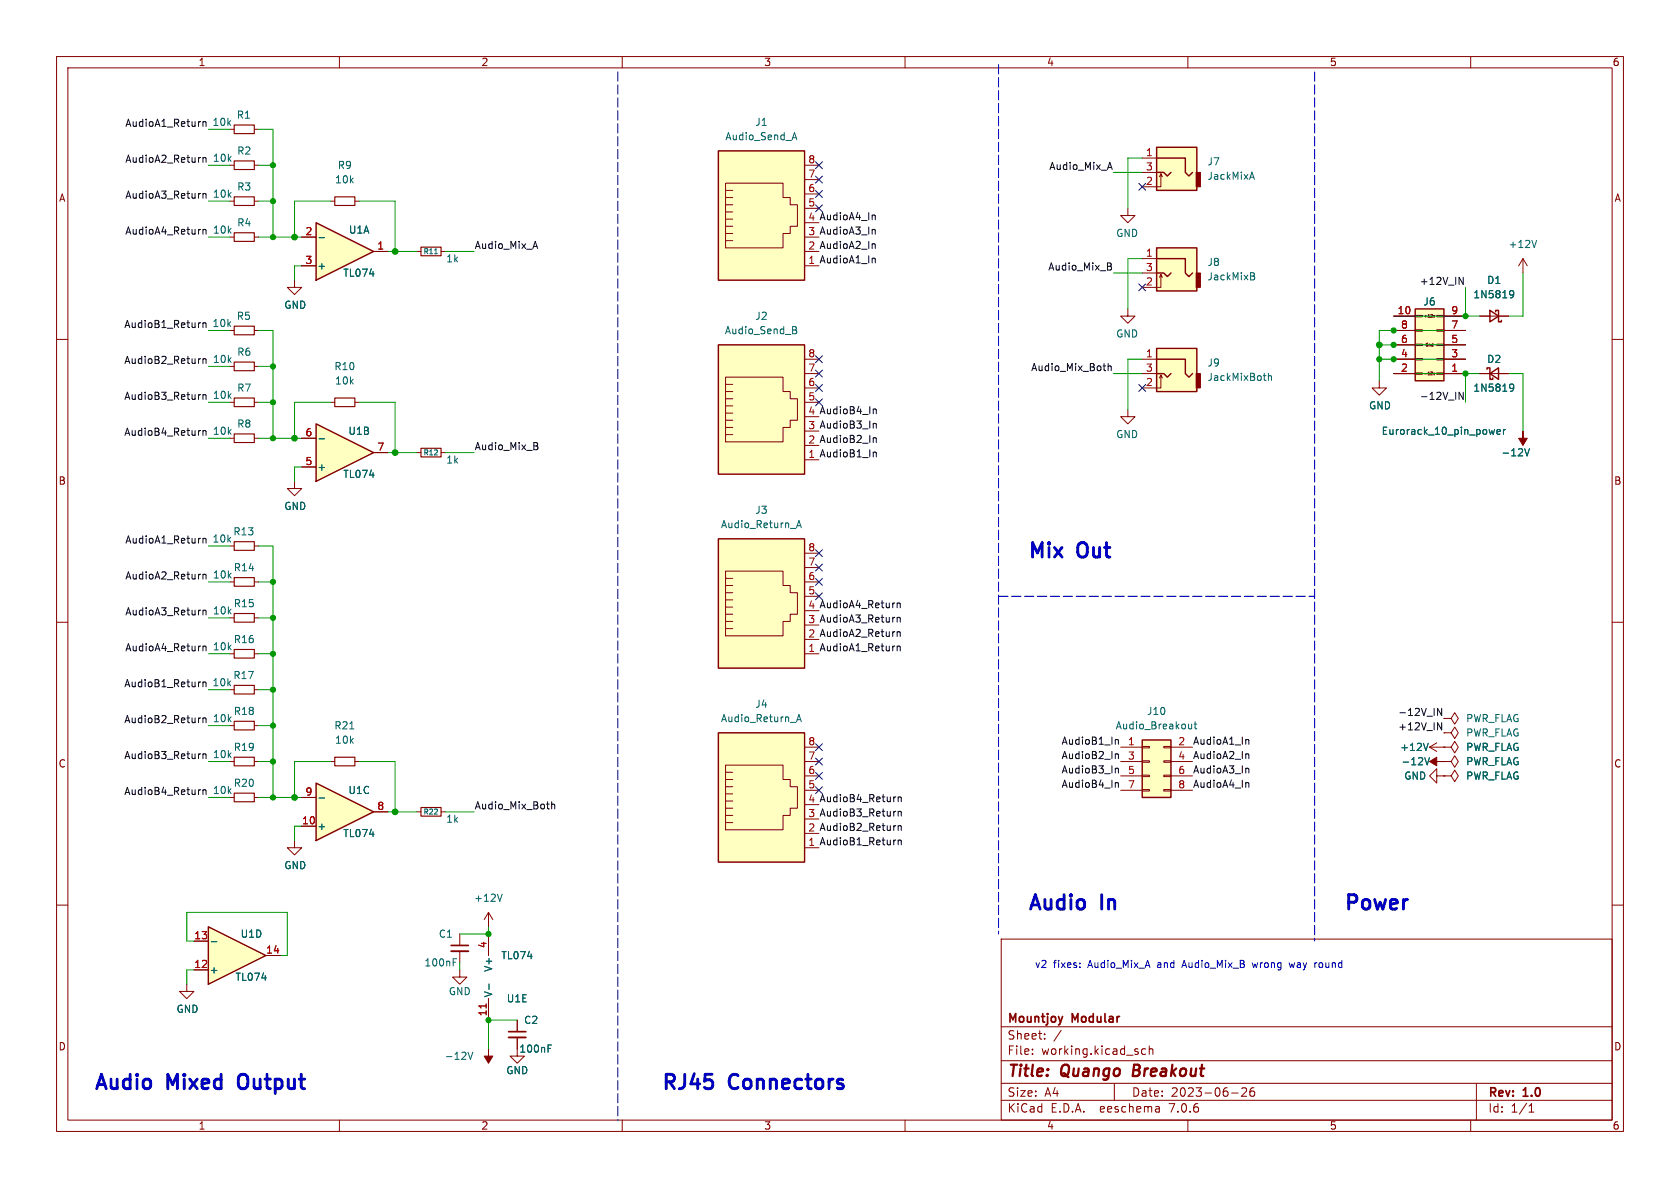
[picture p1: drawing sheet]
<svg xmlns="http://www.w3.org/2000/svg" width="297mm" height="210mm" viewBox="0 0 297 210" stroke-linecap="round" stroke-linejoin="round" font-family="sans-serif">
<g fill="none" stroke="#840000" stroke-width=".18">
<path d="M10 10h277v190h-277zM12 12h273v186h-273zM60 10v2M110 10v2M160 10v2M210 10v2M260 10v2M40.6 22.9h.8M45 22.9h.7M128.3 38.7h1.2M128.3 37.5h1.2M128.3 36.2h1.2"/>
<path d="M128.3 32.4h10.1v2.5h1.3v1.3h1.3v3.8h-1.3v1.3h-1.3v2.5h-10.1zM128.3 34.9h1.2M128.3 33.7h1.2M142.2 36.8h2.6M142.2 34.3h2.6M142.2 31.8h2.6M142.2 29.2h2.6M10 60h2M73.7 44.5h.7M78 44.5h.7M128.3 42.5h1.2M128.3 41.3h1.2"/>
<path d="M128.3 40h1.2M142.2 47h2.6M142.2 41.9h2.6M285 60h2M10 110h2M285 110h2M58.4 134.6h.8M62.7 134.6h.8M10 160h2M285 160h2M177 166h108v32h-108zM60 198v2"/>
<path d="M110 198v2M160 198v2M177 194.5h108M177 191.5h108M177 187.5h108M177 181.5h108M182.5 186.3v.1M182.5 185.5v.1M184.7 183.6v.1M184.7 182.8v.1M187.6 182.1l-1.3 2M197 191.5v3"/>
<path d="M202.5 185.5l-.4-.1-.3 .3v.4l.2 .2h.5M203.2 185.5l.2-.1 .3 .1 .1 .9M203.2 184.9v1.5M204.9 195.7l.1 .9M205 196.5l-.2 .1M205 196h-.2M210 198v2M217.7 193.2h1.2M219.5 192.4l.6-.1 .2 .1 .1 .3-.9 1.1h.9M221.7 192.3a.59 .59 0 0 0-.7 .6v.6l.1 .2 .4 .1 .2-.1 .1-.5-.1-.3h-.5l-.2 .3M260 198v2M261 191.5v6.5"/>
<path d="M270.3 196.6h.9M270.3 195.5l.4-.4v1.5"/>
</g>
<path d="M200.5 188.2l-.2 2h.7" fill="none" stroke="#840000" stroke-width=".4"/>
<path d="M41.4 22.1h3.6v1.5h-3.6zM74.4 43.7h3.6v1.5h-3.6zM59.2 133.9h3.5v1.5h-3.5z" fill="none" stroke="#840000" stroke-width=".2"/>
<path d="M140.2 24.3h.6M140.5 23.4l.4 1.3M76.8 44.9h.5M61.8 128.8h.8" fill="none" stroke="#006464" stroke-width=".18"/>
<path d="M127 26.7h15.2v22.8h-15.2z" fill="#ffffc2" stroke="#ffffc2" stroke-width=".18"/>
<path d="M127 26.7h15.2v22.8h-15.2z" fill="none" stroke="#840000" stroke-width=".25"/>
<path d="M55.9 39.4l10.1 5.1-10.1 5z" fill="#ffffc2"/>
<path d="M55.9 39.4l10.1 5.1-10.1 5zM201.9 130.8h5.1v10.2h-5.1z" fill="none" stroke="#840000" stroke-width=".25"/>
<g fill="none" stroke="#840000" stroke-width=".18">
<path d="M40.6 29.2h.8M45 29.2h.7M53.3 41.9h2.6M53.3 47h2.6M66 44.5h2.6M198.1 132.1h3.8M198.1 134.6h3.8M198.1 137.2h3.8M198.1 139.7h3.8M201.9 139.6h1.3v.2h-1.3zM201.9 137h1.3v.3h-1.3zM201.9 134.5h1.3v.2h-1.3z"/>
<path d="M201.9 132h1.3v.2h-1.3zM205.7 139.6h1.3v.2h-1.3zM205.7 137h1.3v.3h-1.3zM205.7 134.5h1.3v.2h-1.3zM205.7 132h1.3v.2h-1.3zM207 132.1h3.8M207 134.6h3.8M207 137.2h3.8M207 139.7h3.8M254 137.2v-1.3l-1.3 1.3 1.3 1.2v-1.2h1.3"/>
</g>
<path d="M56.4 42h1M210.7 128v.8M210.7 128.7l-.4 .1M211.1 128h.5M211.3 127.6v1.1l.3 .1" fill="none" stroke="#006464" stroke-width=".18"/>
<path d="M201.9 130.8h5.1v10.2h-5.1z" fill="#ffffc2" stroke="#ffffc2" stroke-width=".18"/>
<path d="M41.4 28.4h3.6v1.6h-3.6z" fill="none" stroke="#840000" stroke-width=".2"/>
<path d="M36.8 163.8l10.2 5.1-10.2 5.1z" fill="#ffffc2"/>
<path d="M36.8 163.8l10.2 5.1-10.2 5.1z" fill="none" stroke="#840000" stroke-width=".25"/>
<g fill="none" stroke="#840000" stroke-width=".18">
<path d="M40.6 35.6h.8M45 35.6h.7M58.4 35.6h.8M62.7 35.6h.8M199.4 36.8v1.3h-1.3l1.3 1.3 1.3-1.3h-1.3M40.6 58.4h.8M45 58.4h.7M52.1 49.5v1.3h1.2l-1.2 1.3-1.3-1.3h1.3M40.6 71.1h.8M40.6 77.5h.8M40.6 64.8h.8M45 71.1h.7"/>
<path d="M45 77.5h.7M45 64.8h.7M58.4 71.1h.8M62.7 71.1h.8M199.4 72.4v1.3h-1.3l1.3 1.2 1.3-1.2h-1.3M52.1 148.6v1.3h1.2l-1.2 1.2-1.3-1.2h1.3M34.3 171.5h2.5M34.3 166.4h2.5M47 168.9h2.5"/>
</g>
<path d="M251.9 133.9l.4 1.3 .4-1.3M37.4 166.5h.9" fill="none" stroke="#006464" stroke-width=".18"/>
<path d="M41.4 34.8h3.6v1.5h-3.6zM59.2 34.8h3.5v1.5h-3.5zM41.4 57.7h3.6v1.5h-3.6zM41.4 76.7h3.6v1.5h-3.6zM41.4 64h3.6v1.5h-3.6zM41.4 70.4h3.6v1.5h-3.6zM59.2 70.4h3.5v1.5h-3.5z" fill="none" stroke="#840000" stroke-width=".2"/>
<path d="M252.7 134.6l1.3-.7v.7h1.3h-1.3v.8z" fill="#840000" stroke="#840000" stroke-width=".18"/>
<path d="M55.9 74.9l10.1 5.1-10.1 5.1z" fill="#ffffc2"/>
<g fill="none" stroke="#840000" stroke-width=".25">
<path d="M204.5 26h7.1v7.7h-7.1zM204.5 30.5h1.2l.7 .6 .6-.6M204.5 27.9h5v2.6l.7 .6 .6-.6M204.5 43.8h7.1v7.6h-7.1zM204.5 48.3h1.2l.7 .6 .6-.6M204.5 45.7h5v2.6l.7 .6 .6-.6M55.9 74.9l10.1 5.1-10.1 5.1zM204.5 61.6h7.1v7.6h-7.1zM204.5 66h1.2l.7 .7 .6-.7M204.5 63.5h5v2.5l.7 .7 .6-.7M262.9 65.3v-.3h.5v2.1h.5v-.3M263.4 66l1.5-1v2.1z"/>
<path d="M127 129.5h15.2v22.9h-15.2z"/>
</g>
<g fill="none" stroke="#840000" stroke-width=".18">
<path d="M201.9 27.9h2.6M201.9 30.5h2.6M205.2 30.7l-.2 .5M205.5 31.2l-.3-.5v2.3h-3.3M199.4 54.6v1.3h-1.3l1.3 1.3 1.3-1.3h-1.3M201.9 45.7h2.6M201.9 48.3h2.6M205.2 48.5l-.2 .5M205.5 49l-.3-.5v2.3h-3.3M53.3 77.5h2.6M201.9 63.5h2.6M201.9 66h2.6"/>
<path d="M205.2 66.3l-.2 .5M205.5 66.8l-.3-.5v2.3h-3.3M261.6 66h5.1M52.1 85.1v1.3h1.2l-1.2 1.2-1.3-1.2h1.3M53.3 82.6h2.6M66 80h2.6M128.3 139.1h1.2M128.3 135.3h10.1v2.5h1.3v1.3h1.3v3.8h-1.3v1.2h-1.3v2.6h-10.1zM128.3 137.8h1.2M128.3 136.5h1.2M142.2 139.7h2.6M142.2 137.2h2.6"/>
<path d="M142.2 134.6h2.6M142.2 132.1h2.6M40.6 141h.8M45 141h.7M73.7 143.5h.7M78 143.5h.7M128.3 145.4h1.2M128.3 144.1h1.2M128.3 142.9h1.2M128.3 141.6h1.2M128.3 140.3h1.2M142.2 149.9h2.6"/>
<path d="M142.2 144.8h2.6M33 174v1.3h1.3l-1.3 1.2-1.3-1.2h1.3M86.4 161.3l-.8 1.3M86.4 161.3v2.5M86.4 161.3l.7 1.3"/>
</g>
<g fill="none" stroke="#006464" stroke-width=".18">
<path d="M221 31.3h.6M221.3 30.4l.5 1.3M221.1 48.2l.6 .1 .1 .3-.3 .2M221.1 48.8h.4M221.5 48.8l.3 .3v.3l-.7 .1M56.4 77.6h1M224.2 66v1.3M224.2 66.5l.2-.1 .3 .1 .1 .8M267 68l.4-.1 .1 .1a.84 .84 0 0 1-.3 1.2h-.2M267.6 68.4l-.2 .3-.4-.1M269.5 79.3l.5 1.3 .4-1.3M140.8 127.6l.4-1.3 .5 1.3"/>
<path d="M140.9 127.2h.6M88.8 158.1l-.4 1.2"/>
</g>
<g fill="#ffffc2" stroke="#ffffc2" stroke-width=".18">
<path d="M204.5 26h7.1v7.7h-7.1z"/>
<path d="M204.5 61.6h7.1v7.6h-7.1z"/>
<path d="M127 129.5h15.2v22.9h-15.2z"/>
<path d="M204.5 43.8h7.1v7.6h-7.1z"/>
</g>
<g fill="#840000" stroke="#840000" stroke-width=".18">
<path d="M211.5 30.5h.7v2.5h-.7z"/>
<path d="M211.5 66h.7v2.6h-.7z"/>
<path d="M211.5 48.3h.7v2.5h-.7z"/>
<path d="M269.2 76.2v1.3h.8l-.8 1.2-.7-1.2h.7z"/>
</g>
<path d="M41.4 140.2h3.6v1.5h-3.6zM74.4 142.7h3.6v1.6h-3.6z" fill="none" stroke="#840000" stroke-width=".2"/>
<path d="M55.9 138.4l10.1 5.1-10.1 5.1z" fill="#ffffc2"/>
<path d="M250.2 54.6h5.1v12.7h-5.1zM263.4 54.9l1.5 1-1.5 1zM264.4 55.1v-.2h.5v2h.5v-.3M127 61h15.2v22.8h-15.2zM127 95.3h15.2v22.8h-15.2zM55.9 138.4l10.1 5.1-10.1 5.1z" fill="none" stroke="#840000" stroke-width=".25"/>
<g fill="none" stroke="#840000" stroke-width=".18">
<path d="M40.6 41.9h.8M45 41.9h.7M53.3 41.9h2.6M53.3 47h2.6M66 44.5h2.6M246.4 55.9h3.8M246.4 58.4h3.8M250.2 55.8h1.3v.2h-1.3zM250.2 58.3h1.3v.2h-1.3zM252.6 55.7v.4M253 55.6h.2M253.4 55.8l.1 .3 .1-.3"/>
<path d="M254 55.8h1.3v.2h-1.3zM254 58.3h1.3v.2h-1.3zM255.3 55.9h3.8M255.3 58.4h3.8M261.6 55.9h5.1M269.2 45.7l-.7 1.3M269.2 45.7v2.6M269.2 45.7l.8 1.3M53.3 77.5h2.6M128.3 76.8h1.2M128.3 75.6h1.2M128.3 74.3h1.2"/>
<path d="M128.3 73h1.2M128.3 71.8h1.2M128.3 70.5h1.2M128.3 66.7h10.1v2.5h1.3v1.3h1.3v3.8h-1.3v1.3h-1.3v2.5h-10.1zM128.3 69.2h1.2M128.3 67.9h1.2M142.2 66h2.6M142.2 63.5h2.6M142.2 76.2h2.6M142.2 71.1h2.6M142.2 68.6h2.6M243.8 67.3v1.3h1.3l-1.3 1.3-1.2-1.3h1.2"/>
<path d="M246.4 66h3.8M246.4 63.5h3.8M246.4 61h3.8M250.2 60.8h1.3v.3h-1.3zM250.2 63.4h1.3v.2h-1.3zM250.2 65.9h1.3v.3h-1.3zM252.6 65.8v.5M253 65.8h.1l.1 .1-.3 .4h.3M253.4 65.9l.1 .4 .1-.4M254 60.8h1.3v.3h-1.3zM254 63.4h1.3v.2h-1.3zM254 65.9h1.3v.3h-1.3z"/>
<path d="M255.3 66h3.8M255.3 63.5h3.8M255.3 61h3.8M261.6 66h1.8M264.9 66h1.8M40.6 96.5h.8M45 96.5h.7M53.3 82.6h2.6M66 80h2.6M73.7 80h.7M78 80h.7M142.2 97.8h2.6"/>
<path d="M142.2 81.3h2.6M40.6 102.9h.8M40.6 115.6h.8M40.6 109.2h.8M45 102.9h.7M45 115.6h.7M45 109.2h.7M128.3 111.1h1.2M128.3 109.9h1.2M128.3 108.6h1.2M128.3 107.3h1.2M128.3 106h1.2"/>
<path d="M128.3 104.8h1.2M128.3 101h10.1v2.5h1.3v1.3h1.3v3.8h-1.3v1.3h-1.3v2.5h-10.1zM128.3 103.5h1.2M128.3 102.2h1.2M142.2 102.9h2.6M142.2 115.6h2.6M142.2 110.5h2.6M142.2 105.4h2.6M142.2 100.3h2.6M40.6 134.6h.8M40.6 128.3h.8M40.6 121.9h.8"/>
<path d="M45 134.6h.7M45 128.3h.7M45 121.9h.7M252.7 132.1l1.3 .7M252.7 132.1h2.6M254 131.3l-1.3 .8M255.3 134.6h1.2l.7-1 .6 1-.6 1-.7-1M255.3 134.6h.1M255.3 129.5h1.2l.7-1 .6 1-.6 1.1-.7-1.1M255.3 129.5h.1M255.3 127h1.2l.7-1 .6 1-.6 1-.7-1M255.3 127h.1"/>
<path d="M255.3 137.2h1.2l.7-1.1 .6 1.1-.6 1-.7-1M255.3 137.2h.1M255.3 132.1h1.2l.7-1 .6 1-.6 1-.7-1M255.3 132.1h.1M53.3 146.1h2.6M53.3 141h2.6M66 143.5h2.6M34.3 171.5h2.5M34.3 166.4h2.5M47 168.9h2.5M81.3 171.5v1.2h1.2l-1.2 1.3-1.3-1.3h1.3M81.3 165.1v2"/>
<path d="M81.3 168.1v2.1M86.4 165.1v3.8M86.4 176.5v3.8M91.4 183.4v3.3h-1.2l1.2 1.3 1.3-1.3h-1.3M91.4 180.3v2.1"/>
</g>
<g fill="none" stroke="#006464" stroke-width=".18">
<path d="M56.4 42h1M140.1 57.7l.6 .2 .1 .2-.3 .2M140.1 58.3h.4M140.5 58.3l.3 .3v.3l-.7 .1M267 51.4h.4l.1 .1a.84 .84 0 0 1-.3 1.1h-.2M267.6 51.9l-.2 .3-.4-.1M271.7 42.5l-.5 1.3M56.4 77.6h1M264.2 75.9l-.2 .9-.3-.6M264.6 76.4l.6-.2v-.2l-.4-.1-.2 .2 .1 .6h.5M265.8 75.9v.9M266.2 75.9l-.4 .3"/>
<path d="M267 68l.4-.1 .1 .1a.84 .84 0 0 1-.3 1.2h-.2M267.6 68.4l-.2 .3-.4-.1M269.5 79.3l.5 1.3 .4-1.3M140.8 93.3l.4-1.3 .5 1.3M140.9 92.9h.6M251.9 133.9l.4 1.3 .4-1.3M252.5 131.4l-.4 1.3M56.4 141.1h1M37.4 166.5h.9M80.1 170.1h.4M80.1 169.5h.6M86.5 173.9v1"/>
<path d="M82.7 186l.5 1.3 .4-1.3M96.9 185.3h.4M96.9 184.7h.6"/>
</g>
<g fill="#ffffc2" stroke="#ffffc2" stroke-width=".18">
<path d="M250.2 54.6h5.1v12.7h-5.1z"/>
<path d="M127 95.3h15.2v22.8h-15.2z"/>
<path d="M127 61h15.2v22.8h-15.2z"/>
</g>
<path d="M41.4 41.1h3.6v1.6h-3.6zM74.4 79.2h3.6v1.6h-3.6zM41.4 95.8h3.6v1.5h-3.6zM41.4 102.1h3.6v1.5h-3.6zM41.4 108.5h3.6v1.5h-3.6zM41.4 114.8h3.6v1.5h-3.6zM41.4 133.9h3.6v1.5h-3.6zM41.4 127.5h3.6v1.5h-3.6zM41.4 121.2h3.6v1.5h-3.6z" fill="none" stroke="#840000" stroke-width=".2"/>
<path d="M79.8 168.1h3M89.9 183.4h3.1" fill="none" stroke="#840000" stroke-width=".33"/>
<path d="M79.8 167.1h3M89.9 182.4h3.1" fill="none" stroke="#840000" stroke-width=".3"/>
<path d="M85.9 177.5v.7" fill="none" stroke="#a90000" stroke-width=".18"/>
<path d="M86.4 185.4v1.3h.7l-.7 1.3-.8-1.3h.8z" fill="#840000" stroke="#840000" stroke-width=".18"/>
<g fill="none" stroke="#0f0f0f" stroke-width=".18">
<path d="M35.9 21.5v.8M35.9 27.9v.8M35.9 34.2v.8M35.9 21.6l.2-.1 .3 .1v.7M35.9 28l.2-.1h.3v.8M35.9 34.3l.2-.1 .3 .1v.7M154.4 38l.3 .2v.7M195.9 29.6h.6M196.2 28.7l.4 1.3M35.3 57.1h.2M35.9 40.6v.8M35.9 57.1v.8"/>
<path d="M35.9 40.7l.2-.1h.3v.8M35.9 57.2l.2-.1h.3v.8M94.3 43.6h.6M94.6 42.7l.4 1.2M154.4 40.6l.3 .1v.7M154.4 43.1l.3 .2v.6M154.4 45.6l.3 .2v.7M195.8 46.5l.6 .1v.2l-.2 .3M195.8 47.1h.4M196.2 47.1l.3 .2-.1 .3-.6 .1M258 49l.7 1.3v-1.3M35.3 63.4h.2"/>
<path d="M35.3 69.8h.2M35.3 76.1h.2M35.9 63.4v.9M35.9 69.8v.8M35.9 76.1v.9M35.9 63.5l.2-.1 .3 .1v.8M35.9 69.9l.2-.1h.3v.8M35.9 76.2l.2-.1 .3 .1v.8M94.4 78.2l.6 .1v.3l-.2 .2M94.4 78.8h.4M94.8 78.8l.3 .3-.1 .3-.6 .1M154.4 77.5l.2-.1h.3v.8"/>
<path d="M154.4 72.4l.2-.1 .3 .1v.7M154.4 75l.2-.2 .3 .1v.8M195.9 64.3v1.2M195.9 64.8l.2-.1h.3v.8M258.7 69.3v1.3l-.7-1.3v1.3M35.9 95.2v.8M35.9 95.3l.2-.1h.3v.8M154.4 80l.2-.1 .3 .1v.8M35.9 101.5v.9M35.9 107.9v.8M35.9 114.2v.9M35.9 101.6l.2-.1 .3 .1v.8"/>
<path d="M35.9 108l.2-.1h.3v.8M35.9 114.3l.2-.1 .3 .1v.8M158.6 114.3l.2-.1 .3 .1 .1 .8M158.6 106.6v.8M158.6 109.1v.9M158.6 111.7v.8M158.6 114.2v.9M158.6 106.7l.2-.1 .3 .1 .1 .7M158.6 109.3l.2-.2 .3 .1 .1 .8M158.6 111.8l.2-.1h.3l.1 .8M35.3 133.3h.2M35.3 120.6h.2"/>
<path d="M35.3 126.9h.2M35.3 139.6h.2M35.9 133.4l.2-.1h.3v.8M35.9 120.6v.8M35.9 126.9v.9M35.9 133.3v.8M35.9 139.6v.9M35.9 120.7l.2-.1h.3v.8M35.9 127l.2-.1 .3 .1v.8M35.9 139.7l.2-.1 .3 .1v.8M197.2 133.4l.2-.1h.3v.8M197.2 130.8l.2-.1 .3 .1v.8"/>
<path d="M197.2 138.5l.2-.2 .3 .1v.8M197.2 135.9l.2-.1 .3 .1v.7M220.4 133.3l.4 .1v.7M220.4 130.7l.4 .2v.7M220.4 135.8l.4 .2v.6M220.4 138.3l.4 .2v.7M254.1 127.8l.8 1.2v-1.2M254.9 125.2v1.3l-.8-1.3v1.3M97.5 141.7v1.3M97.5 142.3l.2-.1h.3l.1 .8M158.2 148.5h.2M158.2 140.9h.2"/>
<path d="M158.2 143.4h.2M158.2 146h.2M158.8 148.6l.2-.1 .3 .1v.7M158.8 140.9v.8M158.8 143.4v.9M158.8 146v.8M158.8 148.5v.8M158.8 141l.2-.1h.3v.8M158.8 143.5l.2-.1 .3 .1v.8M158.8 146.1l.2-.1h.3v.8"/>
</g>
<path d="M190.9 170.9v.1M190.9 170.3v.1M221.4 170.2l.2 .8M227.9 170.2l.3 .8 .2-.6M232.8 170.2l-.2 .1" fill="none" stroke="#0000c2" stroke-width=".18"/>
<path d="M42.5 190a1.8 1.8 0 0 0 0 2.3" fill="none" stroke="#0000c2" stroke-width=".51"/>
<path d="M109.2 12.7v185.4M176.5 11.4v153.7M232.4 12.7v153.7M176.5 105.4h55.9" fill="none" stroke="#0000c2" stroke-width=".18" stroke-dasharray="1.7 .6"/>
<g fill="none" stroke="#009600" stroke-width=".18">
<path d="M36.8 35.6h3.8M36.8 22.9h3.8M36.8 29.2h3.8M45.7 22.9h2.6v19M45.7 35.6h2.6M45.7 29.2h2.6M58.4 35.6h-6.3v6.3M63.5 35.6h6.3v8.9M196.8 30.5h5.1M201.9 27.9h-2.5v8.9M36.8 41.9h3.8M36.8 58.4h3.8"/>
<path d="M45.7 41.9h7.6M45.7 58.4h2.6v19.1M53.3 47h-1.2v2.5M68.6 44.5h5.1M78.7 44.5h5.1M196.8 48.3h5.1M201.9 45.7h-2.5v8.9M246.4 55.9h15.2M259.1 58.4h-15.3v8.9M259.1 50.8v5.1M269.2 48.3v7.6h-2.5M36.8 77.5h3.8"/>
<path d="M36.8 64.8h3.8M36.8 71.1h3.8M45.7 77.5h7.6M45.7 64.8h2.6M45.7 71.1h2.6M58.4 71.1h-6.3v6.4M63.5 71.1h6.3v8.9M196.8 66h5.1M201.9 63.5h-2.5v8.9M243.8 63.5h15.3M243.8 61h15.3M246.4 66h15.2"/>
<path d="M259.1 66v5.1M266.7 66h2.5v10.2M36.8 96.5h3.8M45.7 96.5h2.6v44.5M53.3 82.6h-1.2v2.5M68.6 80h5.1M78.7 80h5.1M36.8 115.6h3.8M36.8 109.2h3.8M36.8 102.9h3.8M45.7 115.6h2.6M45.7 109.2h2.6"/>
<path d="M45.7 102.9h2.6M36.8 134.6h3.8M36.8 128.3h3.8M36.8 121.9h3.8M45.7 134.6h2.6M45.7 128.3h2.6M45.7 121.9h2.6M58.4 134.6h-6.3v6.4M63.5 134.6h6.3v8.9M36.8 141h3.8M45.7 141h7.6M53.3 146.1h-1.2v2.5"/>
<path d="M68.6 143.5h5.1M78.7 143.5h5.1M34.3 166.4h-1.3v-5.1h17.8v7.6h-1.3M34.3 171.5h-1.3v2.5M81.3 170.2v1.3M86.4 163.8v1.3h-5.1M91.4 180.3h-5v5.1"/>
</g>
<g fill="none" stroke="#000084" stroke-width=".18">
<path d="M144.2 31.1l1.2 1.3M144.2 36.2l1.2 1.2M144.2 33.7l1.2 1.2M144.2 28.6l1.2 1.2M145.4 31.1l-1.2 1.3M145.4 36.2l-1.2 1.2M145.4 33.7l-1.2 1.2M145.4 28.6l-1.2 1.2M201.3 32.4l1.2 1.2M202.5 32.4l-1.2 1.2M201.3 50.2l1.2 1.2M202.5 50.2l-1.2 1.2"/>
<path d="M144.2 68l1.2 1.2M144.2 62.9l1.2 1.2M144.2 65.4l1.2 1.2M144.2 70.5l1.2 1.2M145.4 68l-1.2 1.2M145.4 62.9l-1.2 1.2M145.4 65.4l-1.2 1.2M145.4 70.5l-1.2 1.2M201.3 68l1.2 1.2M202.5 68l-1.2 1.2M144.2 97.2l1.2 1.2M144.2 99.7l1.2 1.2"/>
<path d="M145.4 97.2l-1.2 1.2M145.4 99.7l-1.2 1.2M144.2 104.8l1.2 1.2M144.2 102.3l1.2 1.2M145.4 104.8l-1.2 1.2M145.4 102.3l-1.2 1.2M144.2 131.5l1.2 1.2M144.2 134l1.2 1.2M144.2 136.6l1.2 1.2M144.2 139.1l1.2 1.2M145.4 131.5l-1.2 1.2M145.4 134l-1.2 1.2"/>
<path d="M145.4 136.6l-1.2 1.2M145.4 139.1l-1.2 1.2"/>
</g>
<g fill="#009600" stroke="#009600" stroke-width=".18">
<circle cx="52.1" cy="41.9" r=".51"/>
<circle cx="48.3" cy="77.5" r=".46"/>
<circle cx="48.3" cy="71.1" r=".46"/>
<circle cx="52.1" cy="77.5" r=".51"/>
<circle cx="48.3" cy="64.8" r=".46"/>
<circle cx="48.3" cy="102.9" r=".46"/>
<circle cx="48.3" cy="109.2" r=".46"/>
<circle cx="86.4" cy="165.1" r=".46"/>
<circle cx="69.9" cy="143.5" r=".51"/>
<circle cx="86.4" cy="180.3" r=".46"/>
<circle cx="48.3" cy="134.6" r=".46"/>
<circle cx="48.3" cy="128.3" r=".46"/>
<circle cx="48.3" cy="121.9" r=".46"/>
<circle cx="48.3" cy="141" r=".46"/>
<circle cx="52.1" cy="141" r=".51"/>
<circle cx="48.3" cy="115.6" r=".46"/>
<circle cx="48.3" cy="29.2" r=".46"/>
<circle cx="69.9" cy="80" r=".51"/>
<circle cx="48.3" cy="41.9" r=".46"/>
<circle cx="48.3" cy="35.6" r=".46"/>
<circle cx="69.9" cy="44.5" r=".51"/>
<circle cx="243.8" cy="63.5" r=".46"/>
<circle cx="243.8" cy="61" r=".51"/>
<circle cx="259.1" cy="55.9" r=".46"/>
<circle cx="246.4" cy="63.5" r=".46"/>
<circle cx="246.4" cy="58.4" r=".46"/>
<circle cx="246.4" cy="61" r=".46"/>
<circle cx="259.1" cy="66" r=".46"/>
</g>
<g font-size="3.5" fill="#0000c2">
<text x="181.6" y="98.8">Mix</text>
<text x="190.7" y="98.8">Out</text>
<text x="181.6" y="161">Audio</text>
<text x="194.8" y="161">In</text>
<text x="237.5" y="161">Power</text>
<text x="16.5" y="192.8">Audio</text>
<text x="29.7" y="192.8">Mixed</text>
<text x="43.3" y="192.8">Output</text>
<text x="116.8" y="192.8">RJ45</text>
<text x="129.1" y="192.8">Connectors</text>
</g>
<g font-size="2.8" fill="#840000">
<text x="178" y="190.9">Title:</text>
<text x="187.7" y="190.9">Quango</text>
<text x="201.1" y="190.9">Breakout</text>
</g>
<g font-size="2.1" fill="#840000">
<text x="178" y="184">Sheet:</text>
<text x="178" y="181.2">Mountjoy</text>
<text x="189.6" y="181.2">Modular</text>
<text x="178" y="186.7">File:</text>
<text x="184.1" y="186.7">working.kicad_sch</text>
<text x="178" y="196.9">KiCad</text>
<text x="178" y="194.1">Size:</text>
<text x="184.7" y="194.1">A4</text>
<text x="185.7" y="196.9">E.D.A.</text>
<text x="194.6" y="196.9">eeschema</text>
<text x="200" y="194.1">Date:</text>
<text x="207" y="196.9">7.0.6</text>
<text x="207" y="194.1">2023-06-26</text>
<text x="263" y="194.3">Rev:</text>
<text x="263" y="196.9">Id:</text>
<text x="267.1" y="196.9">1/1</text>
<text x="269.4" y="194.3">1.0</text>
</g>
<g font-size="1.8" fill="#840000">
<text x="35" y="11.9">1</text>
<text x="85" y="11.9">2</text>
<text x="135" y="11.9">3</text>
<text x="185" y="11.9">4</text>
<text x="235" y="11.9">5</text>
<text x="285" y="11.9">6</text>
<text x="10.3" y="35.9">A</text>
<text x="285.3" y="35.9">A</text>
<text x="10.3" y="85.9">B</text>
<text x="285.3" y="85.9">B</text>
<text x="10.3" y="135.9">C</text>
<text x="285.3" y="135.9">C</text>
<text x="10.3" y="185.9">D</text>
<text x="285.3" y="185.9">D</text>
<text x="35" y="199.9">1</text>
<text x="85" y="199.9">2</text>
<text x="135" y="199.9">3</text>
<text x="185" y="199.9">4</text>
<text x="235" y="199.9">5</text>
<text x="285" y="199.9">6</text>
</g>
<g font-size="1.8" fill="#0f0f0f">
<text x="22.1" y="22.5">AudioA1_Return</text>
<text x="22.1" y="28.9">AudioA2_Return</text>
<text x="22.1" y="35.2">AudioA3_Return</text>
<text x="185.4" y="30.1">Audio_Mix_A</text>
<text x="22.1" y="41.6">AudioA4_Return</text>
<text x="142.8" y="41.7">3 AudioA3_In</text>
<text x="142.8" y="39.1">4 AudioA4_In</text>
<text x="83.8" y="44.1">Audio_Mix_A</text>
<text x="142.8" y="46.7">1 AudioA1_In</text>
<text x="142.8" y="44.2">2 AudioA2_In</text>
<text x="185.2" y="47.9">Audio_Mix_B</text>
<text x="250.9" y="50.5">+12V_IN</text>
<text x="21.9" y="58.1">AudioB1_Return</text>
<text x="21.9" y="64.4">AudioB2_Return</text>
<text x="182.2" y="65.7">Audio_Mix_Both</text>
<text x="21.9" y="70.8">AudioB3_Return</text>
<text x="250.9" y="70.8">-12V_IN</text>
<text x="21.9" y="77.1">AudioB4_Return</text>
<text x="142.8" y="75.9">3 AudioB3_In</text>
<text x="142.8" y="73.4">4 AudioB4_In</text>
<text x="83.8" y="79.7">Audio_Mix_B</text>
<text x="142.8" y="81">1 AudioB1_In</text>
<text x="142.8" y="78.5">2 AudioB2_In</text>
<text x="22.1" y="96.2">AudioA1_Return</text>
<text x="22.1" y="102.5">AudioA2_Return</text>
<text x="142.8" y="107.7">4 AudioA4_Return</text>
<text x="22.1" y="108.9">AudioA3_Return</text>
<text x="142.8" y="112.8">2 AudioA2_Return</text>
<text x="142.8" y="110.2">3 AudioA3_Return</text>
<text x="22.1" y="115.2">AudioA4_Return</text>
<text x="142.8" y="115.3">1 AudioA1_Return</text>
<text x="21.9" y="121.6">AudioB1_Return</text>
<text x="21.9" y="127.9">AudioB2_Return</text>
<text x="187.6" y="131.7">AudioB1_In</text>
<text x="210.8" y="131.7">AudioA1_In</text>
<text x="247.1" y="129.2">+12V_IN</text>
<text x="247.1" y="126.7">-12V_IN</text>
<text x="21.9" y="134.3">AudioB3_Return</text>
<text x="187.6" y="134.3">AudioB2_In</text>
<text x="187.6" y="136.8">AudioB3_In</text>
<text x="210.8" y="134.3">AudioA2_In</text>
<text x="210.8" y="136.8">AudioA3_In</text>
<text x="21.9" y="140.6">AudioB4_Return</text>
<text x="83.8" y="143.2">Audio_Mix_Both</text>
<text x="142.8" y="142">4 AudioB4_Return</text>
<text x="187.6" y="139.4">AudioB4_In</text>
<text x="210.8" y="139.4">AudioA4_In</text>
<text x="142.8" y="149.6">1 AudioB1_Return</text>
<text x="142.8" y="147.1">2 AudioB2_Return</text>
<text x="142.8" y="144.5">3 AudioB3_Return</text>
</g>
<g font-size="1.8" fill="#006464">
<text x="37.5" y="22.5">10k</text>
<text x="41.8" y="21.2">R1</text>
<text x="133.4" y="22.5">J1</text>
<text x="37.5" y="28.8">10k</text>
<text x="41.8" y="27.5">R2</text>
<text x="128.1" y="25">Audio_Send_A</text>
<text x="213.4" y="29.4">J7</text>
<text x="37.5" y="35.2">10k</text>
<text x="41.8" y="33.9">R3</text>
<text x="59.1" y="32.6">10k</text>
<text x="59.6" y="30.1">R9</text>
<text x="213.4" y="32">JackMixA</text>
<text x="37.5" y="41.5">10k</text>
<text x="41.8" y="40.2">R4</text>
<text x="61.6" y="41.5">U1A</text>
<text x="56" y="47.9">+</text>
<text x="78.8" y="46.6">1k</text>
<text x="197.2" y="42.1">GND</text>
<text x="213.4" y="47.2">J8</text>
<text x="266.6" y="44">+12V</text>
<text x="60.6" y="49.1">TL074</text>
<text x="213.4" y="49.8">JackMixB</text>
<text x="260.4" y="52.9">1N5819</text>
<text x="262.8" y="50.4">D1</text>
<text x="37.5" y="58">10k</text>
<text x="41.8" y="56.7">R5</text>
<text x="50.2" y="54.8">GND</text>
<text x="128" y="59.3">Audio_Send_B</text>
<text x="133.4" y="56.7">J2</text>
<text x="197.2" y="59.9">GND</text>
<text x="251.5" y="54.2">J6</text>
<text x="37.5" y="64.4">10k</text>
<text x="41.8" y="63.1">R6</text>
<text x="59" y="65.6">R10</text>
<text x="213.4" y="65">J9</text>
<text x="262.8" y="64.4">D2</text>
<text x="37.5" y="70.7">10k</text>
<text x="41.8" y="69.4">R7</text>
<text x="59.1" y="68.2">10k</text>
<text x="213.4" y="67.5">JackMixBoth</text>
<text x="260.4" y="69.4">1N5819</text>
<text x="37.5" y="77.1">10k</text>
<text x="41.8" y="75.8">R8</text>
<text x="61.5" y="77.1">U1B</text>
<text x="197.2" y="77.6">GND</text>
<text x="241.9" y="72.6">GND</text>
<text x="244.2" y="77.1">Eurorack_10_pin_power</text>
<text x="56" y="83.4">+</text>
<text x="78.8" y="82.1">1k</text>
<text x="265.3" y="80.9">-12V</text>
<text x="60.6" y="84.7">TL074</text>
<text x="41.2" y="94.8">R13</text>
<text x="50.2" y="90.3">GND</text>
<text x="127.4" y="93.6">Audio_Return_A</text>
<text x="133.4" y="91">J3</text>
<text x="37.5" y="96.1">10k</text>
<text x="41.2" y="101.2">R14</text>
<text x="37.5" y="102.5">10k</text>
<text x="41.2" y="107.5">R15</text>
<text x="37.5" y="108.8">10k</text>
<text x="41.2" y="113.9">R16</text>
<text x="37.5" y="115.2">10k</text>
<text x="37.5" y="121.5">10k</text>
<text x="41.2" y="120.2">R17</text>
<text x="133.4" y="125.3">J4</text>
<text x="37.5" y="127.9">10k</text>
<text x="41.2" y="126.6">R18</text>
<text x="59" y="129.1">R21</text>
<text x="59.1" y="131.7">10k</text>
<text x="127.4" y="127.9">Audio_Return_A</text>
<text x="197.1" y="129.1">Audio_Breakout</text>
<text x="202.7" y="126.6">J10</text>
<text x="259.1" y="130.4">PWR_FLAG</text>
<text x="259.1" y="127.9">PWR_FLAG</text>
<text x="37.5" y="134.2">10k</text>
<text x="41.2" y="132.9">R19</text>
<text x="247.4" y="132.9">+12V</text>
<text x="247.7" y="135.5">-12V</text>
<text x="259.1" y="135.5">PWR_FLAG</text>
<text x="259.1" y="132.9">PWR_FLAG</text>
<text x="37.5" y="140.6">10k</text>
<text x="41.2" y="139.3">R20</text>
<text x="61.5" y="140.6">U1C</text>
<text x="248.2" y="138">GND</text>
<text x="259.1" y="138">PWR_FLAG</text>
<text x="56" y="146.9">+</text>
<text x="60.6" y="148.2">TL074</text>
<text x="78.8" y="145.6">1k</text>
<text x="50.2" y="153.8">GND</text>
<text x="83.7" y="159.6">+12V</text>
<text x="42.4" y="166">U1D</text>
<text x="77.5" y="166">C1</text>
<text x="37" y="172.3">+</text>
<text x="41.5" y="173.6">TL074</text>
<text x="74.9" y="171">100nF</text>
<text x="87.2" y="171.9" transform="rotate(-90 87.2 171.9)">V+</text>
<text x="88.5" y="169.8">TL074</text>
<text x="31.1" y="179.2">GND</text>
<text x="79.2" y="176.1">GND</text>
<text x="87.2" y="176.4" transform="rotate(-90 87.2 176.4)">V-</text>
<text x="89.5" y="177.4">U1E</text>
<text x="92.6" y="181.2">C2</text>
<text x="78.5" y="187.6">-12V</text>
<text x="89.4" y="190.1">GND</text>
<text x="91.7" y="186.3">100nF</text>
</g>
<g font-size="1.8" fill="#a90000">
<text x="142.8" y="29">8</text>
<text x="202.5" y="27.7">1</text>
<text x="142.8" y="34">6</text>
<text x="142.8" y="31.5">7</text>
<text x="202.5" y="32.8">2</text>
<text x="202.5" y="30.2">3</text>
<text x="53.9" y="41.7">2</text>
<text x="142.8" y="36.6">5</text>
<text x="53.9" y="46.7">3</text>
<text x="66.6" y="44.2">1</text>
<text x="202.5" y="45.5">1</text>
<text x="202.5" y="50.5">2</text>
<text x="202.5" y="48">3</text>
<text x="247" y="55.6">10</text>
<text x="247.6" y="58.2">8</text>
<text x="256.5" y="58.2">7</text>
<text x="256.5" y="55.6">9</text>
<text x="142.8" y="65.8">7</text>
<text x="142.8" y="63.2">8</text>
<text x="202.5" y="63.2">1</text>
<text x="202.5" y="65.8">3</text>
<text x="247.6" y="65.8">2</text>
<text x="247.6" y="63.2">4</text>
<text x="247.6" y="60.7">6</text>
<text x="256.5" y="65.8">1</text>
<text x="256.5" y="63.2">3</text>
<text x="256.5" y="60.7">5</text>
<text x="142.8" y="70.9">5</text>
<text x="142.8" y="68.3">6</text>
<text x="202.5" y="68.3">2</text>
<text x="53.9" y="77.2">6</text>
<text x="53.9" y="82.3">5</text>
<text x="66.6" y="79.8">7</text>
<text x="142.8" y="100.1">7</text>
<text x="142.8" y="97.5">8</text>
<text x="142.8" y="105.2">5</text>
<text x="142.8" y="102.6">6</text>
<text x="142.8" y="131.8">8</text>
<text x="199.3" y="131.8">1</text>
<text x="208.2" y="131.8">2</text>
<text x="142.8" y="136.9">6</text>
<text x="142.8" y="134.4">7</text>
<text x="199.3" y="134.4">3</text>
<text x="199.3" y="136.9">5</text>
<text x="208.2" y="134.4">4</text>
<text x="208.2" y="136.9">6</text>
<text x="53.9" y="140.7">9</text>
<text x="66.6" y="143.3">8</text>
<text x="142.8" y="139.4">5</text>
<text x="199.3" y="139.4">7</text>
<text x="208.2" y="139.4">8</text>
<text x="53.3" y="145.8">10</text>
<text x="34.2" y="166.1">13</text>
<text x="86.1" y="167.7" transform="rotate(-90 86.1 167.7)">4</text>
<text x="34.2" y="171.2">12</text>
<text x="46.9" y="168.7">14</text>
<text x="86.1" y="179.7" transform="rotate(-90 86.1 179.7)">11</text>
</g>
<g font-size="1.8" fill="#0000c2">
<text x="182.9" y="171.2">v2</text>
<text x="186.2" y="171.2">fixes:</text>
<text x="192.5" y="171.2">Audio_Mix_A</text>
<text x="204.9" y="171.2">and</text>
<text x="209.5" y="171.2">Audio_Mix_B</text>
<text x="222.1" y="171.2">wrong</text>
<text x="228.9" y="171.2">way</text>
<text x="233.5" y="171.2">round</text>
</g>
<g font-size="1.3" fill="#006464">
<text x="74.8" y="45.1">R11</text>
<text x="74.8" y="80.7">R12</text>
<text x="74.8" y="144.2">R22</text>
</g>
<g font-size=".7" fill="#840000">
<text x="251.6" y="56.4">+12v</text>
<text x="251.8" y="61.4">Gnd</text>
<text x="251.6" y="66.5">-12v</text>
</g>
</svg>
